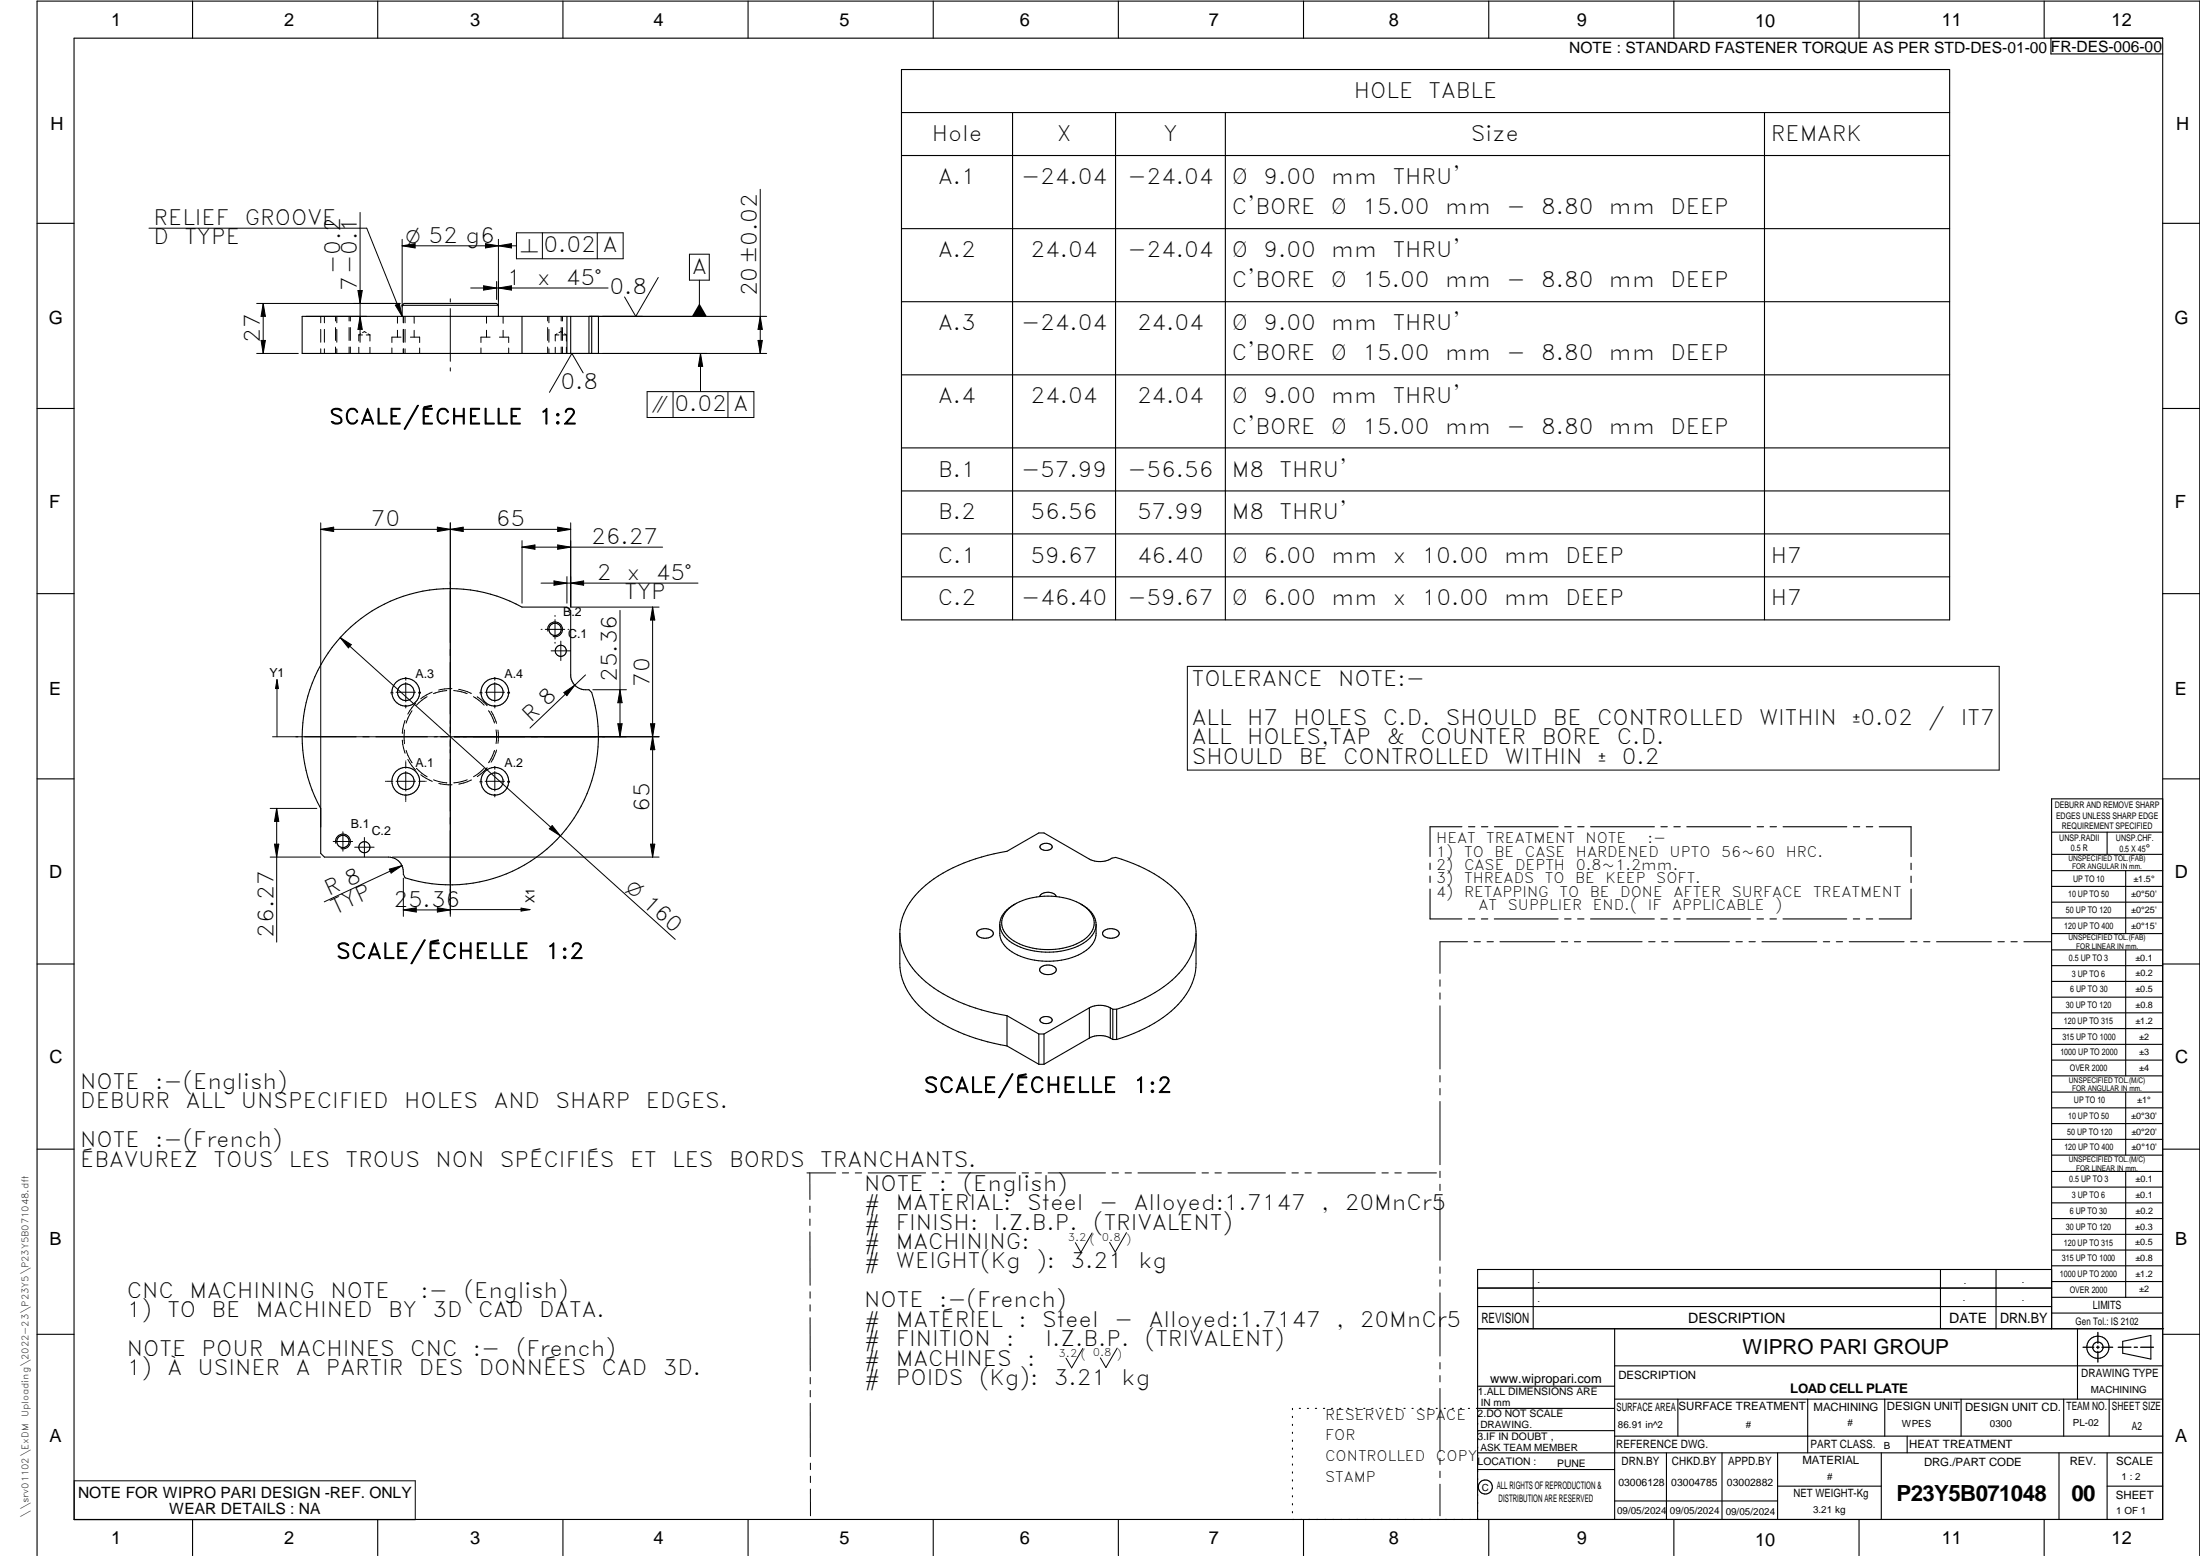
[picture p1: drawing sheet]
<svg xmlns="http://www.w3.org/2000/svg" width="594mm" height="420mm" viewBox="0 0 594 420" stroke-linecap="round" stroke-linejoin="round" font-family="sans-serif">
<g fill="none" stroke="#000" stroke-width=".3">
<path d="M20 10.3h564v400h-564zM52 .3v10M102 .3v10M152 .3v10M202 .3v10M243.4 18.8h283.1v148.6h-283.1zM252 .3v10M302 .3v10M352 .3v10M402 .3v10M452 .3v10M502 .3v10"/>
<path d="M552 .3v10M553.8 10.3v4.3h30.2M243.4 30.4h283.1M273.4 30.4v137M301.2 30.4v137M330.9 30.4v137M476.5 30.4v137M243.4 42h283.1M10 60.3h10M243.4 61.7h283.1M584 60.3h10M81.6 85.4h80v10h-80z"/>
<path d="M108.6 82.4h26M108.6 82.4l.5-.5h25l.5 .5M108.6 82.4v3M134.6 82.4v3M141 85.4v10M153.1 85.4v10M154.1 85.4v10M159 85.4v10M159.8 85.4v10M243.4 81.5h283.1M10 110.3h10M243.4 101.2h283.1"/>
<path d="M584 110.3h10M243.4 120.9h283.1M243.4 132.6h283.1M243.4 144.2h283.1M243.4 155.8h283.1M10 160.3h10M93.3 170.6a40 40 0 0 1 47.7-6.7h12.1l1 1v17.3a4.1 4.1 0 0 0 4.9 4l.8 .8a40 40 0 0 1-50.4 50l-.5-.9a4.1 4.1 0 0 0-4-4.7h-17.3l-1-1v-12.1a40 40 0 0 1 6.7-47.7zM584 160.3h10M10 210.3h10M584 215.7h-30v143.1M584 210.3h10M281 228.3a2.01 2.01 0 0 1 3.1 .4 1.93 1.93 0 0 1-3.3 0z"/>
<path d="M386.2 233.1v1.7M386.2 236.6v1.7M394.8 223.2h-8.6v8.1M396.6 223.2h1.7M400 223.2h1.8M403.5 223.2h17.3M422.5 223.2h1.8M426 223.2h1.8M429.5 223.2h17.2M448.5 223.2h1.7M452 223.2h1.7M455.5 223.2h17.2"/>
<path d="M474.5 223.2h1.7M478 223.2h1.7M481.5 223.2h17.2M500.5 223.2h1.7M504 223.2h1.7M507.5 223.2h8.6v8.1M516.1 233.1v1.7M516.1 236.6v1.7M554 230.7h30M554 224.7h30M554 235.1h30M554 239.4h30"/>
<path d="M569 224.7v6M574 235.1v17M243 252.1v8.1a17.8 17.8 0 0 0 8 13.9 47.3 47.3 0 0 0 20.9 8.3M243 252.1a17.8 17.8 0 0 0 8 13.8 47.3 47.3 0 0 0 20.9 8.4M243 252.1a17.8 17.8 0 0 1 8-13.9 47 47 0 0 1 20.9-8.3l8.6-5h1.4l12.3 7.1a6.3 6.3 0 0 0 6.1-.3l1-.2a35.2 35.2 0 0 1 18.5 11.6 15.3 15.3 0 0 1 3.2 8.3v8.8a17.7 17.7 0 0 1-7.8 13.7 42 42 0 0 1-13.7 6.8M264.1 251.3a3 3 0 0 1 4.1 .5 1.53 1.53 0 0 1-1.8 1.5 2.27 2.27 0 0 1-2.7-1.2zM270 249.6a7.6 7.6 0 0 0 .7 4.8 12.7 12.7 0 0 0 9.7 5 17.2 17.2 0 0 0 14.1-3.9l1.1-1.6a8.2 8.2 0 0 0 .4-4.3M270 249.6a6.9 6.9 0 0 0 4.7 5.8 21 21 0 0 0 13.7 1M273.8 244.3a6.5 6.5 0 0 0-3.8 5.3M274.1 244.1l-.3 .2M285.2 242.1a2.71 2.71 0 0 0-4.5 0M291.8 244.1l.4 .2"/>
<path d="M292.2 244.3a5.9 5.9 0 0 1 3.6 6.6 9.8 9.8 0 0 1-7.4 5.5M292.2 244.3a5.6 5.6 0 0 1 3.1 6.1 8.7 8.7 0 0 1-6.4 5.1 18.6 18.6 0 0 1-16.4-2.3 5 5 0 0 1 .6-8.4l.7-.5M292.2 244.3a19.3 19.3 0 0 0-18.4 0M298.1 251.3a3 3 0 0 1 4.1 .5 1.53 1.53 0 0 1-1.8 1.5 2.3 2.3 0 0 1-2.7-1.2zM323 252.5a18.5 18.5 0 0 1-8.7 13.9 42.7 42.7 0 0 1-12.8 6.1M386.2 240.1v8h8.6M396.5 248.1h1.7M400 248.1h1.8M403.5 248.1h17.2M422.5 248.1h1.7M426 248.1h1.7M429.5 248.1h17.2"/>
<path d="M448.5 248.1h1.7M452 248.1h1.7M455.5 248.1h17.2M474.5 248.1h1.7M478 248.1h1.7M481.5 248.1h17.2M500.5 248.1h1.7M504 248.1h1.7M516.1 240.1v8h-8.7M554 243.6h30M554 247.9h30M554 252.1h30"/>
<path d="M554 256.5h30M574 256.5v34M10 260.3h10M271.9 274.3v8.1M271.9 274.3l8.6 4.9M280.5 279.2v8.2M280.5 279.2h1.4M280.9 261.4a3 3 0 0 1 4.3 .2 1.53 1.53 0 0 1-1.8 1.5 2.27 2.27 0 0 1-2.7-1.2zM281 275a2.05 2.05 0 0 1 3.1 .4 1.93 1.93 0 0 1-3.3 0zM281.9 279.2v8.2M294.2 272.1v8.2M294.2 272.1l-12.3 7.1"/>
<path d="M299.8 272.1v8.2M299.8 272.1l.7 .4M299.8 272.1a6.2 6.2 0 0 0-5.6 0M300.5 272.5v8.2M300.5 272.5h1M301.5 272.5v8.2M554 260.8h30M554 265h30M554 269.3h30M554 273.5h30M554 277.7h30M584 260.3h10"/>
<path d="M271.9 282.4l8.6 5M280.5 287.4h1.4M294.2 280.3l-12.3 7.1M299.8 280.3l.7 .4M299.8 280.3a6.2 6.2 0 0 0-5.6 0M300.5 280.7h1M554 282h30M554 286.3h30M554 290.5h30M554 294.9h30M554 299.1h30M574 294.9v17"/>
<path d="M10 310.3h10M554 303.4h30M554 307.7h30M554 311.9h30M554 316.3h30M574 316.3v34M584 310.3h10M554 320.5h30M554 324.8h30M554 329.1h30M554 333.3h30M554 337.5h30"/>
<path d="M399 358.8h185.3M399 352.8h155M399 347.8h155M414 342.8v16M436 358.8v51.5M524 342.8v16M539 342.8v16M554 342.8h-155v67.5M554 341.8h30M554 346.1h30M554 350.3h30M554 354.6h30"/>
<path d="M561 358.8v19M10 360.3h10M399 374.3h37M436 368.8h148M436 377.8h148M453.1 377.8v10M488.1 377.8v14.5M508.9 377.8v10M529.6 377.8v10M557.3 377.8v10M569.5 377.8v10M573.2 362.2l7.6-1.6v6.4l-7.6-1.6z"/>
<path d="M584 360.3h10M349 380.3v.3M349 382.4v.4M349 384.6v.3M349 386.7v.4M349 388.9v.3M349 391v.4M349 393.2v.3M349 395.3v.3M349 397.4v.4M349 399.6v.3M350.9 380.3h.3"/>
<path d="M353 380.3h.3M355.2 380.3h.3M357.4 380.3h.3M359.6 380.3h.3M361.7 380.3h.3M363.9 380.3h.3M366.1 380.3h.3M368.3 380.3h.3M370.4 380.3h.3M372.6 380.3h.3M374.8 380.3h.3M376.9 380.3h.4"/>
<path d="M379.1 380.3h.3M381.3 380.3h.3M383.4 380.3h.4M385.6 380.3h.4M387.8 380.3h.3M390 380.3h.3M392.1 380.3h.4M394.3 380.3h.4M396.5 380.3h.3M399 396.8h37M399 392.3h185M399 386.3h37"/>
<path d="M436 387.8h148M436 380.3h-37.3M450 392.3v18M465 392.3v18M480 392.3v18M508 392.3v18M515 387.8v4.5M556 392.3v18M569 392.3v18M52 410.3v9.8M102 410.3v9.8M152 410.3v9.8"/>
<path d="M202 410.3v9.8M252 410.3v9.8M302 410.3v9.8M349 401.7v.4M349 403.9v.3M349 406v.4M349 408.2v.3M352 410.3v9.8M402 410.3v9.8M436 405.3h44M452 410.3v9.8M480 401.3h28"/>
<path d="M502 410.3v9.8M552 410.3v9.8M569 401.3h15M10 420.1v-419.8h584v419.8"/>
<circle cx="149.9" cy="169.9" r="1.67"/>
<circle cx="151.4" cy="175.7" r="1.51"/>
<circle cx="109.6" cy="186.9" r="3.7"/>
<circle cx="109.6" cy="186.9" r="2.26"/>
<circle cx="133.6" cy="186.9" r="2.25"/>
<circle cx="133.6" cy="186.9" r="3.7"/>
<circle cx="109.6" cy="211" r="3.7"/>
<circle cx="109.6" cy="211" r="2.26"/>
<circle cx="133.6" cy="211" r="2.25"/>
<circle cx="133.6" cy="211" r="3.7"/>
<circle cx="92.6" cy="227.2" r="1.66"/>
<circle cx="98.4" cy="228.8" r="1.5"/>
<circle cx="566.5" cy="363.8" r="1.4"/>
<circle cx="566.5" cy="363.8" r="3"/>
<circle cx="401.1" cy="401.5" r="1.91"/>
</g>
<g fill="none" stroke="#000" stroke-width=".27">
<path d="M97.2 57.4v35M205.3 51.1v44.3M40.2 61.6h58.8l9.6 23.8M96.7 78.4h1.1l-.6 3.5zM108.6 64.6v18.3M108.6 66.4l3.5-.6v1.2zM108.6 66.4h30.9M127.1 77.8h37.1M130.6 77.2l3.5 .6-3.5 .5zM131.1 65.8l3.5 .6-3.5 .6zM134.1 76v4.9M134.6 77.8l3.5-.6v1.1z"/>
<path d="M134.6 66.4l3.5-.6v1.2zM134.6 64.6v18.3M139.5 62.9h28.8v7h-28.8zM146.5 62.9v7M161.3 62.9v7M177.8 74.9l-6.1 10.5-3.1-5.2M186.2 68.6h5.3v7h-5.3zM188.9 75.6v9.8M69.3 81.9h38.7M69.3 95.4h11.3M70.5 91.9h1.2l-.6 3.5zM71.1 81.9v13.5"/>
<path d="M71.1 81.9l.6 3.5h-1.2zM82.6 85.4h16.4M86.6 85.4v1.8M86.6 88.9v3.5M86.6 94.2v1.2M87.6 85.4v1.8M87.6 88.9v3.5M87.6 94.2v1.2M90.6 85.4v1.3M90.6 88.5v3.4M90.6 93.7v1.7M90.9 85.4v1.8"/>
<path d="M90.9 88.9v3.5M90.9 94.2v1.2M94.3 85.4v1.3M94.3 88.5v3.4M94.3 93.7v1.7M94.6 85.4v1.3M94.6 88.5v3.4M94.6 93.7v1.7M96.9 90.4v1.7M96.9 93.8v1.6M96.9 90.4h1M97.2 85.4l.6 3.5h-1.1z"/>
<path d="M97.4 90.1l-.5 .3M98.9 89.8l-.5-.3-.5 .3M98.9 90.4h1M99.4 90.1l.5 .3M99.9 90.4v1.7M99.9 93.8v1.6M105.8 94v1.4M106.8 82.4l1-.4 .8 3.4zM107.3 85.4v1.9M107.3 89.2v1.8M108.3 91h-2.5v1.5M108.9 85.4v1.8"/>
<path d="M108.9 88.9v3.5M108.9 94.2v1.2M109.4 85.4v1.8M109.4 88.9v3.5M109.4 94.2v1.2M110.8 91h2.5v1.5M111.8 85.4v1.9M111.8 89.2v1.8M113.3 94v1.4M121.6 80.7v.9M121.6 83.3v14.3M121.6 99.3v.9"/>
<path d="M129.9 94v1.4M131.4 85.4v1.9M131.4 89.2v1.8M132.3 91h-2.4v1.5M134.9 91h2.5v1.5M135.9 85.4v1.9M135.9 89.2v1.8M137.4 94v1.4M147.9 85.4v1.3M147.9 88.5v3.4M147.9 93.7v1.7M148.2 85.4v1.8"/>
<path d="M148.2 88.9v3.5M148.2 94.2v1.2M149.9 90.4v1.7M149.9 93.8v1.6M149.9 90.4h1M150.4 90.1l-.5 .3M151.5 85.4v1.3M151.5 88.5v3.4M151.5 93.7v1.7M151.9 85.4v1.3M151.9 88.5v3.4M151.9 93.7v1.7"/>
<path d="M151.9 89.8l-.5-.3-.4 .3M151.9 90.4h1M152.5 90.1l.4 .3M152.9 90.4v1.7M152.9 93.8v1.6M154.2 95.4h52.8M159.1 85.4h47.9M189.2 95.4l.6 3.5h-1.2zM189.2 95.4v10.3M204.7 91.9h1.2l-.6 3.5zM205.3 85.4l.6 3.5h-1.2zM157.5 100.7l-3.1-5.3-6 10.5"/>
<path d="M174.7 105.7h28.9v7h-28.9zM181.8 105.7v7M196.6 105.7v7M86.6 141.2v82.1M86.6 142.9h67.5M86.6 142.9l3.5-.6v1.2zM118.1 142.3l7 1.2v-1.2l-7 1.2zM121.6 141.2v106.2M141 146v16.9M141 147.7l3.5-.5v1.1zM141 147.7h37.9M146.1 157.5h42.4"/>
<path d="M149.6 156.9l3.5 .6-3.5 .5zM150.6 142.3l3.5 .6-3.5 .6zM150.6 147.2l3.5 .5-3.5 .6zM153.1 155.7v7.2M154.1 157.5l3.5-.6v1.1zM154.1 141.2v22.7h23.9M91.9 172.2l59.4 53.5M91.9 172.2l3 1.9-.8 .8zM146.1 169.9h.1M146.3 169.9h.1M147.2 169.9h5.3M147.9 170.5a2 2 0 0 1 1.8-2.6 2 2 0 0 1 2.2 2.2 2 2 0 0 1-2.5 1.8"/>
<path d="M148.8 175.7h5.3M149.9 166.2v.1M149.9 166.4h.1M149.9 167.3v5.3M149.9 173.4v.1M149.9 173.6v.1M151.4 173.1v5.3M153.4 169.9h.1M153.6 169.9h.1M167.4 164.8v34.1M176.2 163.9v67.5M176.2 163.9l.6 3.5h-1.1z"/>
<path d="M320.6 179.9h219.2v28h-219.2zM73.6 198.9h104.4M74.8 183.5v15.4M74.8 183.5l.4 2.4h-.8zM105.6 186.9h.1M105.7 186.9h.3M106.1 186.9h.1M106.9 186.9h5.3M108.6 199.9l.8 3.5M109.2 197.1v3.7M109.4 194.5l-.8 3.5M109.6 183.4h.1"/>
<path d="M109.6 182.9h.1M109.6 190.4h.1M109.6 190.9h.1M109.6 183v.3M109.6 184.3v5.2M109.6 190.5v.3M111.3 191.9l-1.2 2-.4 1.4M112.2 189.9l-2.1 2.9M113.1 186.9h.1M113.2 186.9h.3M113.6 186.9h.1M115.3 188.1l-1.4 1-1.5 1.3"/>
<path d="M116.7 186.9l-3.1 1.8M120.6 186.5l-2.1 .3-1.5 .5M122 185.9l-3.5 .4M122.5 186.5l2.2 .3 1.4 .5M123.9 186.1l3.4 1.1M127.8 188.1l1.5 1 1.4 1.3M128.9 188.2l2.6 2.4M129.6 186.9h.1M129.7 186.9h.3M130.1 186.9h.1M131 186.9h5.2M131.9 191.9l1.1 2 .5 1.3"/>
<path d="M132.6 192l1.5 3.3M133.6 183.4h.1M133.6 182.9h.1M133.6 190.4h.1M133.6 190.9h.1M133.6 183v.3M133.6 184.3v5.2M133.6 190.5v.3M134 197.1l.1 1.8-.1 1.9M134.5 197.1v3.6M137.1 186.9h.1M137.2 186.9h.3"/>
<path d="M137.6 186.9h.1M152.3 187l2.9-2-2.1 2.9zM158.1 182.2l-15 14.4M160.1 186.2h9.1M166.8 195.4h1.2l-.6 3.5zM167.4 186.2l.6 3.6h-1.2zM175.7 195.4h1.1l-.6 3.5zM176.2 198.9l.6 3.5h-1.1zM73 218.3h12.5M74.7 218.3l.6 3.5h-1.2zM74.7 218.3v36.1M104.1 211h.1"/>
<path d="M104.4 211h1.4M106 211h.1M106.9 211h5.3M109.6 208.3v5.3M109.6 205.5h.1M109.6 205.8v1.4M109.6 207.4v.1M109.6 214.5h.1M109.6 214.7v1.5M109.6 216.4v.1M109.7 202.6l.4 1.4 1.2 2M110.1 205.1l1.1 1.7 1.1 1.2"/>
<path d="M112.5 207.5l1.4 1.3 1.5 1M113.1 211h.1M113.3 211h1.5M113.6 209.2l3.1 1.8M115 211h.1M117.1 210.6l1.4 .5 2.2 .3M118.5 211.5l3.6 .4M126.2 210.6l-1.5 .5-2.2 .3M127.3 210.6l-2.1 .8-1.3 .3M129.6 211h.1M129.7 211h.3M130.1 211h.1"/>
<path d="M130.8 207.4l-1.5 1.4-1.4 .9M131 211h5.2M131.5 207.3l-.9 1-1.7 1.4M133.5 202.6l-.9 2.3-.7 1.1M133.6 207.5h.1M133.6 207h.1M133.6 214.5h.1M133.6 214.9h.1M133.6 207.1v.3M133.6 208.3v5.3M133.6 214.5v.4M134.1 202.5l-1.5 3.3"/>
<path d="M137.1 211h.1M137.2 211h.3M137.6 211h.1M73 231.4h13.5M74.1 227.9h1.2l-.6 3.5zM90 227.2h5.2M90.7 227.7a2 2 0 0 1 1.7-2.5 2 2 0 0 1 2.2 2.2 2 2 0 0 1-2.5 1.8M92.6 224.6v5.2M95.8 228.8h5.2M98.4 226.1v5.3M105.1 234.7l3.4-1-2.9 2.1zM106 231.4h72"/>
<path d="M108.5 233.7l-20.9 9.8M108.9 237.1v10.3M149.1 222.9l2.2 2.8-3-1.9zM151.3 225.7l31 28M175.7 227.9h1.1l-.6 3.5zM108.9 245.7l3.5-.6v1.2zM108.9 245.7h12.7M118.1 245.1l3.5 .6-3.5 .6zM121.6 245.6h21.5M140.7 245.2l2.4 .4-2.4 .4zM396.3 254.3h-7.5v8.5M398 254.3h1.8"/>
<path d="M401.5 254.3h1.8M405 254.3h14.9M421.6 254.3h1.7M425.1 254.3h1.7M428.6 254.3h14.8M445.2 254.3h1.7M448.7 254.3h1.7M452.2 254.3h14.8M468.8 254.3h1.7M472.3 254.3h1.7M475.8 254.3h14.8M492.4 254.3h1.7"/>
<path d="M495.9 254.3h1.7M499.4 254.3h14.8M515.9 254.3h1.8M519.4 254.3h1.8M522.9 254.3h14.9M539.5 254.3h1.7M543 254.3h1.7M546.5 254.3h7.4M388.8 264.6v1.7M388.8 268.1v1.7M388.8 271.6v17M388.8 290.4v1.8"/>
<path d="M388.8 293.9v1.8M388.8 297.4v17.1M217.9 316.7h7.8M218.7 316.7v7.2M227.5 316.7h1.7M230.9 316.7h1.8M234.4 316.7h15.6M251.7 316.7h1.8M255.2 316.7h1.8M258.7 316.7h15.5M276 316.7h1.7M279.5 316.7h1.7"/>
<path d="M283 316.7h15.5M300.3 316.7h1.7M303.8 316.7h1.7M307.3 316.7h15.5M324.6 316.7h1.7M328.1 316.7h1.7M331.6 316.7h15.5M348.9 316.7h1.7M352.4 316.7h1.7M355.9 316.7h15.5M373.2 316.7h1.7M376.7 316.7h1.7"/>
<path d="M380.1 316.7h7.8M388.8 316.3v1.7M388.8 319.8v1.7M218.7 332.7l.1 14.3M218.7 325.7v1.7M218.7 329.2v1.7M294.9 332.9l-3 5.3-1.5-2.6M304.2 332.8l-3 5.3-1.6-2.6M388.8 323.3v17M218.8 348.8v1.7M218.8 352.3v1.7M218.8 355.8v14.4"/>
<path d="M388.8 342.1v1.7M388.8 345.6v1.7M388.8 349.1v17.1M218.8 378.9v14.4M218.8 372v1.7M218.8 375.5v1.7M292.4 364.1l-3 5.3-1.5-2.7M301.7 364l-3.1 5.3-1.5-2.7M388.8 367.9v1.8M388.8 371.4v1.7M388.8 374.9v17.1M20 399.9h92.1v10.5h-92.1z"/>
<path d="M218.8 395.1v1.7M218.8 398.6v1.7M388.8 393.8v1.7M388.8 397.3v1.7M218.8 402.1l.1 7.2M388.8 400.8v8.5"/>
</g>
<path d="M566.5 359.8v2.9M562.5 363.8h2.9M566.1 363.8h.8M566.5 363.5v.7M566.5 364.9v2.9M567.6 363.8h2.9M572 363.8h3.4M576.3 363.8h.9M578.1 363.8h3.4" fill="none" stroke="#000" stroke-width=".36"/>
<g fill="#000">
<path d="M96.7 78.4h1.1l-.6 3.5zM108.6 66.4l3.5-.6v1.2zM130.6 77.2l3.5 .6-3.5 .5zM131.1 65.8l3.5 .6-3.5 .6zM134.6 77.8l3.5-.6v1.1zM134.6 66.4l3.5-.6v1.2zM71.1 81.9l.6 3.5h-1.2zM70.5 91.9h1.2l-.6 3.5zM97.2 85.4l.6 3.5h-1.1zM106.8 82.4l1-.4 .8 3.4zM188.9 81.9l2 3.5h-4.1zM189.2 95.4l.6 3.5h-1.2z"/>
<path d="M205.3 85.4l.6 3.5h-1.2zM204.7 91.9h1.2l-.6 3.5zM86.6 142.9l3.5-.6v1.2zM118.1 142.3l3.5 .6-3.5 .6zM121.6 142.9l3.5-.6v1.2zM141 147.7l3.5-.5v1.1zM149.6 156.9l3.5 .6-3.5 .5zM150.6 142.3l3.5 .6-3.5 .6zM150.6 147.2l3.5 .5-3.5 .6zM154.1 157.5l3.5-.6v1.1zM91.9 172.2l3 1.9-.8 .8zM176.2 163.9l.6 3.5h-1.1z"/>
<path d="M74.8 183.5l.4 2.4h-.8zM152.3 187l2.9-2-2.1 2.9zM167.4 186.2l.6 3.6h-1.2zM166.8 195.4h1.2l-.6 3.5zM175.7 195.4h1.1l-.6 3.5zM176.2 198.9l.6 3.5h-1.1zM74.1 227.9h1.2l-.6 3.5zM74.7 218.3l.6 3.5h-1.2zM105.1 234.7l3.4-1-2.9 2.1zM149.1 222.9l2.2 2.8-3-1.9zM175.7 227.9h1.1l-.6 3.5zM108.9 245.7l3.5-.6v1.2z"/>
<path d="M118.1 245.1l3.5 .6-3.5 .6zM140.7 245.2l2.4 .4-2.4 .4z"/>
</g>
<g font-size="6">
<text x="512.1" y="405.2">P23Y5B071048</text>
<text x="559.4" y="405.2">00</text>
</g>
<g font-size="5.7">
<text x="365.6" y="26.5">HOLE</text>
<text x="385.8" y="26.5">TABLE</text>
<text x="251.6" y="38.1">Hole</text>
<text x="285.4" y="38.1">X</text>
<text x="314.1" y="38.1">Y</text>
<text x="397.2" y="38.1">Size</text>
<text x="478.2" y="38.1">REMARK</text>
<text x="253.3" y="49.7">A.1</text>
<text x="275.7" y="49.7">-24.04</text>
<text x="304.4" y="49.7">-24.04</text>
<text x="332.6" y="49.7">Ø</text>
<text x="341.2" y="49.7">9.00</text>
<text x="359.5" y="49.7">mm</text>
<text x="376.1" y="49.7">THRU'</text>
<text x="332.6" y="57.8">C'BORE</text>
<text x="359.4" y="57.8">Ø</text>
<text x="368" y="57.8">15.00</text>
<text x="390.2" y="57.8">mm</text>
<text x="406.8" y="57.8">-</text>
<text x="416.2" y="57.8">8.80</text>
<text x="434.5" y="57.8">mm</text>
<text x="451.1" y="57.8">DEEP</text>
<text x="41.5" y="60.7">RELIEF</text>
<text x="41.5" y="66">D</text>
<text x="49.8" y="66">TYPE</text>
<text x="66.1" y="60.7">GROOVE</text>
<text x="146.8" y="68.1">0.02 A</text>
<text x="253.3" y="69.4">A.2</text>
<text x="278.3" y="69.4">24.04</text>
<text x="304.4" y="69.4">-24.04</text>
<text x="332.6" y="69.4">Ø</text>
<text x="341.2" y="69.4">9.00</text>
<text x="359.5" y="69.4">mm</text>
<text x="376.1" y="69.4">THRU'</text>
<text x="91.8" y="73.9" transform="rotate(-90 91.8 73.9)">-0.2</text>
<text x="136.9" y="76.9">1</text>
<text x="145" y="76.9">x</text>
<text x="152.8" y="76.9">45°</text>
<text x="186.9" y="73.9">A</text>
<text x="332.6" y="77.6">C'BORE</text>
<text x="359.4" y="77.6">Ø</text>
<text x="368" y="77.6">15.00</text>
<text x="390.2" y="77.6">mm</text>
<text x="406.8" y="77.6">-</text>
<text x="416.2" y="77.6">8.80</text>
<text x="434.5" y="77.6">mm</text>
<text x="451.1" y="77.6">DEEP</text>
<text x="96.4" y="78.6" transform="rotate(-90 96.4 78.6)">7-0.1</text>
<text x="164.6" y="79.3">0.8</text>
<text x="204.4" y="80" transform="rotate(-90 204.4 80)">20±0.02</text>
<text x="253.3" y="89.2">A.3</text>
<text x="275.7" y="89.2">-24.04</text>
<text x="307" y="89.2">24.04</text>
<text x="332.6" y="89.2">Ø</text>
<text x="341.2" y="89.2">9.00</text>
<text x="359.5" y="89.2">mm</text>
<text x="376.1" y="89.2">THRU'</text>
<text x="70.2" y="92.6" transform="rotate(-90 70.2 92.6)">27</text>
<text x="332.6" y="97.3">C'BORE</text>
<text x="359.4" y="97.3">Ø</text>
<text x="368" y="97.3">15.00</text>
<text x="390.2" y="97.3">mm</text>
<text x="406.8" y="97.3">-</text>
<text x="416.2" y="97.3">8.80</text>
<text x="434.5" y="97.3">mm</text>
<text x="451.1" y="97.3">DEEP</text>
<text x="151.4" y="105.1">0.8</text>
<text x="182.1" y="111">0.02 A</text>
<text x="253.3" y="108.9">A.4</text>
<text x="278.3" y="108.9">24.04</text>
<text x="307" y="108.9">24.04</text>
<text x="332.6" y="108.9">Ø</text>
<text x="341.2" y="108.9">9.00</text>
<text x="359.5" y="108.9">mm</text>
<text x="376.1" y="108.9">THRU'</text>
<text x="88.9" y="114.5">SCALE/ÉCHELLE</text>
<text x="145.4" y="114.5">1:2</text>
<text x="332.6" y="117.1">C'BORE</text>
<text x="359.4" y="117.1">Ø</text>
<text x="368" y="117.1">15.00</text>
<text x="390.2" y="117.1">mm</text>
<text x="406.8" y="117.1">-</text>
<text x="416.2" y="117.1">8.80</text>
<text x="434.5" y="117.1">mm</text>
<text x="451.1" y="117.1">DEEP</text>
<text x="253.3" y="128.7">B.1</text>
<text x="275.7" y="128.7">-57.99</text>
<text x="304.4" y="128.7">-56.56</text>
<text x="332.6" y="128.7">M8</text>
<text x="345.5" y="128.7">THRU'</text>
<text x="100.2" y="142.1">70</text>
<text x="133.9" y="142.1">65</text>
<text x="253.3" y="140.3">B.2</text>
<text x="278.3" y="140.3">56.56</text>
<text x="307" y="140.3">57.99</text>
<text x="332.6" y="140.3">M8</text>
<text x="345.5" y="140.3">THRU'</text>
<text x="159.6" y="146.9">26.27</text>
<text x="253.2" y="151.9">C.1</text>
<text x="278.3" y="151.9">59.67</text>
<text x="307" y="151.9">46.40</text>
<text x="332.6" y="151.9">Ø</text>
<text x="341.2" y="151.9">6.00</text>
<text x="359.5" y="151.9">mm</text>
<text x="376.1" y="151.9">x</text>
<text x="383.9" y="151.9">10.00</text>
<text x="406.2" y="151.9">mm</text>
<text x="422.8" y="151.9">DEEP</text>
<text x="478.2" y="151.9">H7</text>
<text x="161.2" y="156.6">2</text>
<text x="168.6" y="161.8">TYP</text>
<text x="169.3" y="156.6">x</text>
<text x="177.1" y="156.6">45°</text>
<text x="253.2" y="163.5">C.2</text>
<text x="275.7" y="163.5">-46.40</text>
<text x="304.4" y="163.5">-59.67</text>
<text x="332.6" y="163.5">Ø</text>
<text x="341.2" y="163.5">6.00</text>
<text x="359.5" y="163.5">mm</text>
<text x="376.1" y="163.5">x</text>
<text x="383.9" y="163.5">10.00</text>
<text x="406.2" y="163.5">mm</text>
<text x="422.8" y="163.5">DEEP</text>
<text x="478.2" y="163.5">H7</text>
<text x="166.5" y="184.1" transform="rotate(-90 166.5 184.1)">25.36</text>
<text x="175.4" y="185.4" transform="rotate(-90 175.4 185.4)">70</text>
<text x="321.8" y="185.2">TOLERANCE</text>
<text x="361.4" y="185.2">NOTE:-</text>
<text x="143.4" y="195.1" transform="rotate(-44 143.4 195.1)">R 8</text>
<text x="321.8" y="195.7">ALL</text>
<text x="336.8" y="195.7">H7</text>
<text x="349.3" y="195.7">HOLES</text>
<text x="373.4" y="195.7">C.D.</text>
<text x="390.5" y="195.7">SHOULD</text>
<text x="419.3" y="195.7">BE</text>
<text x="431.3" y="195.7">CONTROLLED</text>
<text x="475" y="195.7">WITHIN</text>
<text x="520.7" y="195.7">/</text>
<text x="529.5" y="195.7">IT7</text>
<text x="321.8" y="200.9">ALL</text>
<text x="336.8" y="200.9">HOLES,TAP</text>
<text x="374.5" y="200.9">&amp;</text>
<text x="383.6" y="200.9">COUNTER</text>
<text x="416.3" y="200.9">BORE</text>
<text x="436.6" y="200.9">C.D.</text>
<text x="321.8" y="206.2">SHOULD</text>
<text x="350.7" y="206.2">BE</text>
<text x="362.7" y="206.2">CONTROLLED</text>
<text x="406.4" y="206.2">WITHIN</text>
<text x="437.9" y="206.2">0.2</text>
<text x="175.4" y="219.1" transform="rotate(-90 175.4 219.1)">65</text>
<text x="88.8" y="242" transform="rotate(-25 88.8 242)">R 8</text>
<text x="106.2" y="244.8">25.36</text>
<text x="90.5" y="247" transform="rotate(-25 90.5 247)">TYP</text>
<text x="73.8" y="253.2" transform="rotate(-90 73.8 253.2)">26.27</text>
<text x="90.7" y="258.8">SCALE/ÉCHELLE</text>
<text x="147.3" y="258.8">1:2</text>
<text x="21.7" y="294">NOTE</text>
<text x="21.7" y="299.3">DEBURR</text>
<text x="41.9" y="294">:-(English)</text>
<text x="50.2" y="299.3">ALL</text>
<text x="65" y="299.3">UNSPECIFIED</text>
<text x="109.2" y="299.3">HOLES</text>
<text x="133.3" y="299.3">AND</text>
<text x="150" y="299.3">SHARP</text>
<text x="174.4" y="299.3">EDGES.</text>
<text x="249.4" y="295">SCALE/ÉCHELLE</text>
<text x="306" y="295">1:2</text>
<text x="21.7" y="309.8">NOTE</text>
<text x="41.9" y="309.8">:-(French)</text>
<text x="21.7" y="315">ÉBAVUREZ</text>
<text x="57.7" y="315">TOUS</text>
<text x="78" y="315">LES</text>
<text x="93.3" y="315">TROUS</text>
<text x="117.6" y="315">NON</text>
<text x="135" y="315">SPÉCIFIÉS</text>
<text x="170.1" y="315">ET</text>
<text x="181.5" y="315">LES</text>
<text x="196.9" y="315">BORDS</text>
<text x="221.5" y="315">TRANCHANTS.</text>
<text x="233.4" y="321.5">NOTE</text>
<text x="253.6" y="321.5">:</text>
<text x="260" y="321.5">(English)</text>
<text x="233.4" y="326.8">#</text>
<text x="241.9" y="326.8">MATERIAL:</text>
<text x="277.4" y="326.8">Steel</text>
<text x="296.8" y="326.8">-</text>
<text x="306.2" y="326.8">Alloyed:1.7147</text>
<text x="356.8" y="326.8">,</text>
<text x="363.2" y="326.8">20MnCr5</text>
<text x="233.4" y="332">#</text>
<text x="241.9" y="332">FINISH:</text>
<text x="268.4" y="332">I.Z.B.P.</text>
<text x="295.2" y="332">(TRIVALENT)</text>
<text x="233.4" y="337.3">#</text>
<text x="241.9" y="337.3">MACHINING:</text>
<text x="233.4" y="342.5">#</text>
<text x="241.9" y="342.5">WEIGHT(Kg</text>
<text x="279.9" y="342.5">):</text>
<text x="289.1" y="342.5">3.21</text>
<text x="307.4" y="342.5">kg</text>
<text x="34.2" y="350.4">CNC</text>
<text x="51.2" y="350.4">MACHINING</text>
<text x="89.2" y="350.4">NOTE</text>
<text x="113.6" y="350.4">:-</text>
<text x="125.2" y="350.4">(English)</text>
<text x="233.4" y="353">NOTE</text>
<text x="253.6" y="353">:-(French)</text>
<text x="34.2" y="355.6">1)</text>
<text x="45.2" y="355.6">TO</text>
<text x="57.2" y="355.6">BE</text>
<text x="69.1" y="355.6">MACHINED</text>
<text x="104.8" y="355.6">BY</text>
<text x="116.8" y="355.6">3D</text>
<text x="129.1" y="355.6">CAD</text>
<text x="145.6" y="355.6">DATA.</text>
<text x="233.4" y="358.3">#</text>
<text x="241.9" y="358.3">MATÉRIEL</text>
<text x="275" y="358.3">:</text>
<text x="281.4" y="358.3">Steel</text>
<text x="300.9" y="358.3">-</text>
<text x="310.2" y="358.3">Alloyed:1.7147</text>
<text x="360.8" y="358.3">,</text>
<text x="367.2" y="358.3">20MnCr5</text>
<text x="233.4" y="363.5">#</text>
<text x="241.9" y="363.5">FINITION</text>
<text x="271.7" y="363.5">:</text>
<text x="282.3" y="363.5">I.Z.B.P.</text>
<text x="309.2" y="363.5">(TRIVALENT)</text>
<text x="34.2" y="366.2">NOTE</text>
<text x="34.2" y="371.4">1)</text>
<text x="45.2" y="371.4">À</text>
<text x="53.3" y="371.4">USINER</text>
<text x="54.4" y="366.2">POUR</text>
<text x="75.3" y="366.2">MACHINES</text>
<text x="79.9" y="371.4">A</text>
<text x="88" y="371.4">PARTIR</text>
<text x="110.8" y="366.2">CNC</text>
<text x="113.1" y="371.4">DES</text>
<text x="127.7" y="366.2">:-</text>
<text x="129.3" y="371.4">DONNÉES</text>
<text x="139.3" y="366.2">(French)</text>
<text x="162.5" y="371.4">CAD</text>
<text x="179" y="371.4">3D.</text>
<text x="233.4" y="368.8">#</text>
<text x="241.9" y="368.8">MACHINES</text>
<text x="277.4" y="368.8">:</text>
<text x="233.4" y="374">#</text>
<text x="241.9" y="374">POIDS</text>
<text x="264.4" y="374">(Kg):</text>
<text x="284.6" y="374">3.21</text>
<text x="302.9" y="374">kg</text>
</g>
<text font-size="5.6" x="470.5" y="365.5">WIPRO PARI GROUP</text>
<g font-size="5.4">
<text x="109.6" y="65.5">O 52 g6</text>
<text x="140.5" y="68.1">n</text>
<text x="176" y="111">i</text>
<text x="500.2" y="195.7">u0.02</text>
<text x="431.6" y="206.2">u</text>
<text x="168.7" y="240.2" transform="rotate(42 168.7 240.2)">O 160</text>
</g>
<g font-size="4.9">
<text x="30" y="7">1</text>
<text x="76.7" y="7">2</text>
<text x="127" y="7">3</text>
<text x="176.5" y="7">4</text>
<text x="226.7" y="7">5</text>
<text x="275.4" y="7">6</text>
<text x="326.4" y="7">7</text>
<text x="375" y="7">8</text>
<text x="425.8" y="7">9</text>
<text x="473.9" y="7.4">10</text>
<text x="524.3" y="7">11</text>
<text x="570.2" y="7">12</text>
<text x="13.6" y="35.2">H</text>
<text x="587.6" y="35.2">H</text>
<text x="13.2" y="87.5">G</text>
<text x="587.2" y="87.5">G</text>
<text x="13.3" y="137.1">F</text>
<text x="587.3" y="137.1">F</text>
<text x="13.3" y="187.6">E</text>
<text x="587.3" y="187.6">E</text>
<text x="13.3" y="237">D</text>
<text x="587.3" y="237">D</text>
<text x="13.4" y="287.1">C</text>
<text x="587.4" y="287.1">C</text>
<text x="13.4" y="336.3">B</text>
<text x="587.4" y="336.3">B</text>
<text x="13.4" y="389.3">A</text>
<text x="587.4" y="389.3">A</text>
<text x="30" y="417">1</text>
<text x="76.7" y="417">2</text>
<text x="127" y="417">3</text>
<text x="176.5" y="417">4</text>
<text x="226.7" y="417">5</text>
<text x="275.4" y="417">6</text>
<text x="326.4" y="417">7</text>
<text x="375" y="417">8</text>
<text x="425.8" y="417">9</text>
<text x="473.9" y="417.4">10</text>
<text x="524.3" y="417">11</text>
<text x="570.2" y="417">12</text>
</g>
<g font-size="4.2">
<text x="423.7" y="14.3">NOTE : STANDARD FASTENER TORQUE AS PER STD-DES-01-00</text>
<text x="553.8" y="14">FR-DES-006-00</text>
<text x="21.1" y="404.4">NOTE FOR WIPRO PARI DESIGN -REF. ONLY</text>
<text x="45.7" y="408.9">WEAR DETAILS : NA</text>
</g>
<g font-size="3.9">
<text x="387.8" y="227.7">HEAT</text>
<text x="401.4" y="227.7">TREATMENT</text>
<text x="428.2" y="227.7">NOTE</text>
<text x="444.9" y="227.7">:-</text>
<text x="387.8" y="231.3">1)</text>
<text x="395.3" y="231.3">TO</text>
<text x="403.5" y="231.3">BE</text>
<text x="411.7" y="231.3">CASE</text>
<text x="425.5" y="231.3">HARDENED</text>
<text x="450.8" y="231.3">UPTO</text>
<text x="464.8" y="231.3">56~60</text>
<text x="482.2" y="231.3">HRC.</text>
<text x="387.8" y="234.9">2)</text>
<text x="387.8" y="238.5">3)</text>
<text x="395.3" y="238.5">THREADS</text>
<text x="395.3" y="234.9">CASE</text>
<text x="409.1" y="234.9">DEPTH</text>
<text x="417.2" y="238.5">TO</text>
<text x="425.4" y="238.5">BE</text>
<text x="425.5" y="234.9">0.8~1.2mm.</text>
<text x="433.6" y="238.5">KEEP</text>
<text x="447.3" y="238.5">SOFT.</text>
<text x="387.8" y="242.1">4)</text>
<text x="395.3" y="242.1">RETAPPING</text>
<text x="399.3" y="245.7">AT</text>
<text x="407.2" y="245.7">SUPPLIER</text>
<text x="421.1" y="242.1">TO</text>
<text x="429.3" y="242.1">BE</text>
<text x="430.1" y="245.7">END.(</text>
<text x="437.5" y="242.1">DONE</text>
<text x="444.9" y="245.7">IF</text>
<text x="451.5" y="245.7">APPLICABLE</text>
<text x="451.9" y="242.1">AFTER</text>
<text x="467.6" y="242.1">SURFACE</text>
<text x="479.3" y="245.7">)</text>
<text x="489.6" y="242.1">TREATMENT</text>
<text x="357.8" y="383.4">RESERVED</text>
<text x="382.3" y="383.4">SPACE</text>
<text x="357.8" y="388.9">FOR</text>
<text x="357.8" y="394.5">CONTROLLED</text>
<text x="387.8" y="394.5">COPY</text>
<text x="357.8" y="400.1">STAMP</text>
</g>
<g font-size="3.8">
<text x="400.1" y="357.1">REVISION</text>
<text x="455.9" y="357.1">DESCRIPTION</text>
<text x="526.4" y="357.1">DATE</text>
<text x="540.1" y="357.1">DRN.BY</text>
</g>
<text font-size="3.6" x="483.4" y="376.2">LOAD CELL PLATE</text>
<text font-size="3.5" x="402.4" y="373.3">www.wipropari.com</text>
<g font-size="3.4">
<text x="152.1" y="166.4">B.2</text>
<text x="153.4" y="172.3">C.1</text>
<text x="72.8" y="182.7">Y1</text>
<text x="112.2" y="183">A.3</text>
<text x="136.2" y="183">A.4</text>
<text x="112.2" y="207">A.1</text>
<text x="136.2" y="207">A.2</text>
<text x="94.8" y="223.7">B.1</text>
<text x="100.4" y="225.4">C.2</text>
<text x="144.3" y="243.9" transform="rotate(-90 144.3 243.9)">X1</text>
</g>
<g font-size="3.1">
<text x="565.2" y="353.5">LIMITS</text>
<text x="562" y="371.7">DRAWING TYPE</text>
<text x="437" y="372.3">DESCRIPTION</text>
<text x="436.5" y="380.9">SURFACE AREA</text>
<text x="453.3" y="380.9">SURFACE TREATMENT</text>
<text x="489.7" y="380.9">MACHINING</text>
<text x="509.5" y="380.9">DESIGN UNIT</text>
<text x="530.6" y="380.9">DESIGN UNIT CD.</text>
<text x="558" y="380.7">TEAM NO.</text>
<text x="570.3" y="380.7">SHEET SIZE</text>
<text x="575.6" y="386.1">A2</text>
<text x="436.4" y="391.1">REFERENCE DWG.</text>
<text x="437.9" y="395.5">DRN.BY</text>
<text x="451.5" y="395.5">CHKD.BY</text>
<text x="466.6" y="395.5">APPD.BY</text>
<text x="486.7" y="395.4">MATERIAL</text>
<text x="488.9" y="391">PART CLASS.</text>
<text x="515.6" y="391">HEAT TREATMENT</text>
<text x="519.6" y="395.9">DRG./PART CODE</text>
<text x="558.9" y="395.6">REV.</text>
<text x="571.4" y="395.6">SCALE</text>
<text x="484.3" y="404.3">NET WEIGHT-Kg</text>
<text x="571.4" y="404.7">SHEET</text>
</g>
<text font-size="3" x="579.5" y="230.1">°</text>
<g font-size="2.8">
<text x="288.3" y="335.1">3.2 ( 0.8 )</text>
<text x="560.5" y="357.7">Gen Tol.: IS 2102</text>
<text x="285.8" y="366.3">3.2 ( 0.8 )</text>
<text x="399.1" y="376.7">1.ALL DIMENSIONS ARE</text>
<text x="399" y="382.7">2.DO NOT SCALE</text>
<text x="399" y="388.7">3.IF IN DOUBT ,</text>
<text x="399" y="395.5">LOCATION :</text>
<text x="420.5" y="396">PUNE</text>
<text x="437" y="401.3">03006128</text>
<text x="451.3" y="401.2">03004785</text>
<text x="466.3" y="401.3">03002882</text>
<text x="404.2" y="402">ALL RIGHTS OF REPRODUCTION &amp;</text>
<text x="404.7" y="405.4">DISTRIBUTION ARE RESERVED</text>
</g>
<g font-size="2.7">
<text x="564.6" y="376.2">MACHINING</text>
<text x="399.9" y="379.7">IN mm</text>
<text x="399.8" y="385.7">DRAWING.</text>
<text x="436.9" y="385.5">86.91 in^2</text>
<text x="471.4" y="385.6">#</text>
<text x="498.9" y="385.1">#</text>
<text x="513.6" y="385.3">WPES</text>
<text x="537.3" y="385.2">0300</text>
<text x="559.7" y="385.2">PL-02</text>
<text x="399.8" y="391.8">ASK TEAM MEMBER</text>
<text x="508.7" y="391.2">B</text>
<text x="493.4" y="399.6">#</text>
<text x="572.9" y="399.8">1 : 2</text>
<text x="400.1" y="402.5">C</text>
<text x="436.7" y="408.7">09/05/2024</text>
<text x="450.9" y="408.8">09/05/2024</text>
<text x="466" y="409">09/05/2024</text>
<text x="489.6" y="408.5">3.21 kg</text>
<text x="571.5" y="408.7">1 OF 1</text>
</g>
<g font-size="2.5">
<text x="559.2" y="229.9">0.5 R</text>
<text x="572.3" y="230.1">0.5 X 45</text>
<text x="559.4" y="323.5">3 UP TO 6</text>
<text x="558.9" y="327.8">6 UP TO 30</text>
<text x="557.8" y="332">30 UP TO 120</text>
<text x="415.2" y="346.4">.</text>
<text x="530.3" y="346.6">.</text>
<text x="545.9" y="346.4">.</text>
<text x="415.2" y="351.5">.</text>
<text x="530.1" y="351.3">.</text>
<text x="545.9" y="351.4">.</text>
</g>
<g font-size="2.4">
<text x="554.9" y="218.3">DEBURR AND REMOVE SHARP</text>
<text x="555.2" y="221.1">EDGES UNLESS SHARP EDGE</text>
<text x="556.1" y="227.2">UNSP.RADII</text>
<text x="556.8" y="223.8">REQUIREMENT SPECIFIED</text>
<text x="571.4" y="227">UNSP.CHF.</text>
<text x="559.8" y="238">UP TO 10</text>
<text x="576.1" y="238.1">±1.5°</text>
<text x="558.5" y="242.3">10 UP TO 50</text>
<text x="575.5" y="242.3">±0°50'</text>
<text x="557.4" y="250.8">120 UP TO 400</text>
<text x="557.9" y="246.5">50 UP TO 120</text>
<text x="575.5" y="250.8">±0°15'</text>
<text x="575.5" y="246.6">±0°25'</text>
<text x="558.7" y="259.4">0.5 UP TO 3</text>
<text x="559.5" y="263.7">3 UP TO 6</text>
<text x="576.6" y="259.4">±0.1</text>
<text x="576.6" y="263.7">±0.2</text>
<text x="559" y="268">6 UP TO 30</text>
<text x="576.6" y="268">±0.5</text>
<text x="557.9" y="272.2">30 UP TO 120</text>
<text x="576.6" y="272.2">±0.8</text>
<text x="556.9" y="280.7">315 UP TO 1000</text>
<text x="557.3" y="276.5">120 UP TO 315</text>
<text x="576.6" y="276.5">±1.2</text>
<text x="577.7" y="280.7">±2</text>
<text x="556.4" y="284.9">1000 UP TO 2000</text>
<text x="577.6" y="285">±3</text>
<text x="558.9" y="289.2">OVER 2000</text>
<text x="577.7" y="289.3">±4</text>
<text x="560" y="297.9">UP TO 10</text>
<text x="577.1" y="297.9">±1°</text>
<text x="558.5" y="302.1">10 UP TO 50</text>
<text x="575.5" y="302.2">±0°30'</text>
<text x="557.5" y="310.6">120 UP TO 400</text>
<text x="558.2" y="306.4">50 UP TO 120</text>
<text x="575.5" y="310.6">±0°10'</text>
<text x="575.5" y="306.4">±0°20'</text>
<text x="558.8" y="319.2">0.5 UP TO 3</text>
<text x="576.6" y="323.5">±0.1</text>
<text x="576.6" y="319.3">±0.1</text>
<text x="576.7" y="327.8">±0.2</text>
<text x="576.6" y="332">±0.3</text>
<text x="556.8" y="340.6">315 UP TO 1000</text>
<text x="557.3" y="336.3">120 UP TO 315</text>
<text x="576.6" y="336.3">±0.5</text>
<text x="576.6" y="340.6">±0.8</text>
<text x="556.2" y="344.8">1000 UP TO 2000</text>
<text x="576.6" y="344.8">±1.2</text>
<text x="558.9" y="349">OVER 2000</text>
<text x="577.7" y="349">±2</text>
<text x="7.7" y="382.7" transform="rotate(-90 7.7 382.7)">Uploading\2022-23\P23Y5\P23Y5B071048.dft</text>
<text x="7.7" y="409.9" transform="rotate(-90 7.7 409.9)">\\srv01102\ExDM</text>
</g>
<g font-size="2.1">
<text x="558.6" y="232.4">UNSPECIFIED TOL.(FAB)</text>
<text x="559.5" y="234.8">FOR ANGULAR IN mm.</text>
<text x="558.6" y="254">UNSPECIFIED TOL.(FAB)</text>
<text x="560.7" y="256.3">FOR LINEAR IN mm.</text>
<text x="558.7" y="292.4">UNSPECIFIED TOL.(M/C)</text>
<text x="559.6" y="294.7">FOR ANGULAR IN mm.</text>
<text x="558.7" y="313.8">UNSPECIFIED TOL.(M/C)</text>
<text x="560.6" y="316.2">FOR LINEAR IN mm.</text>
</g>
</svg>
